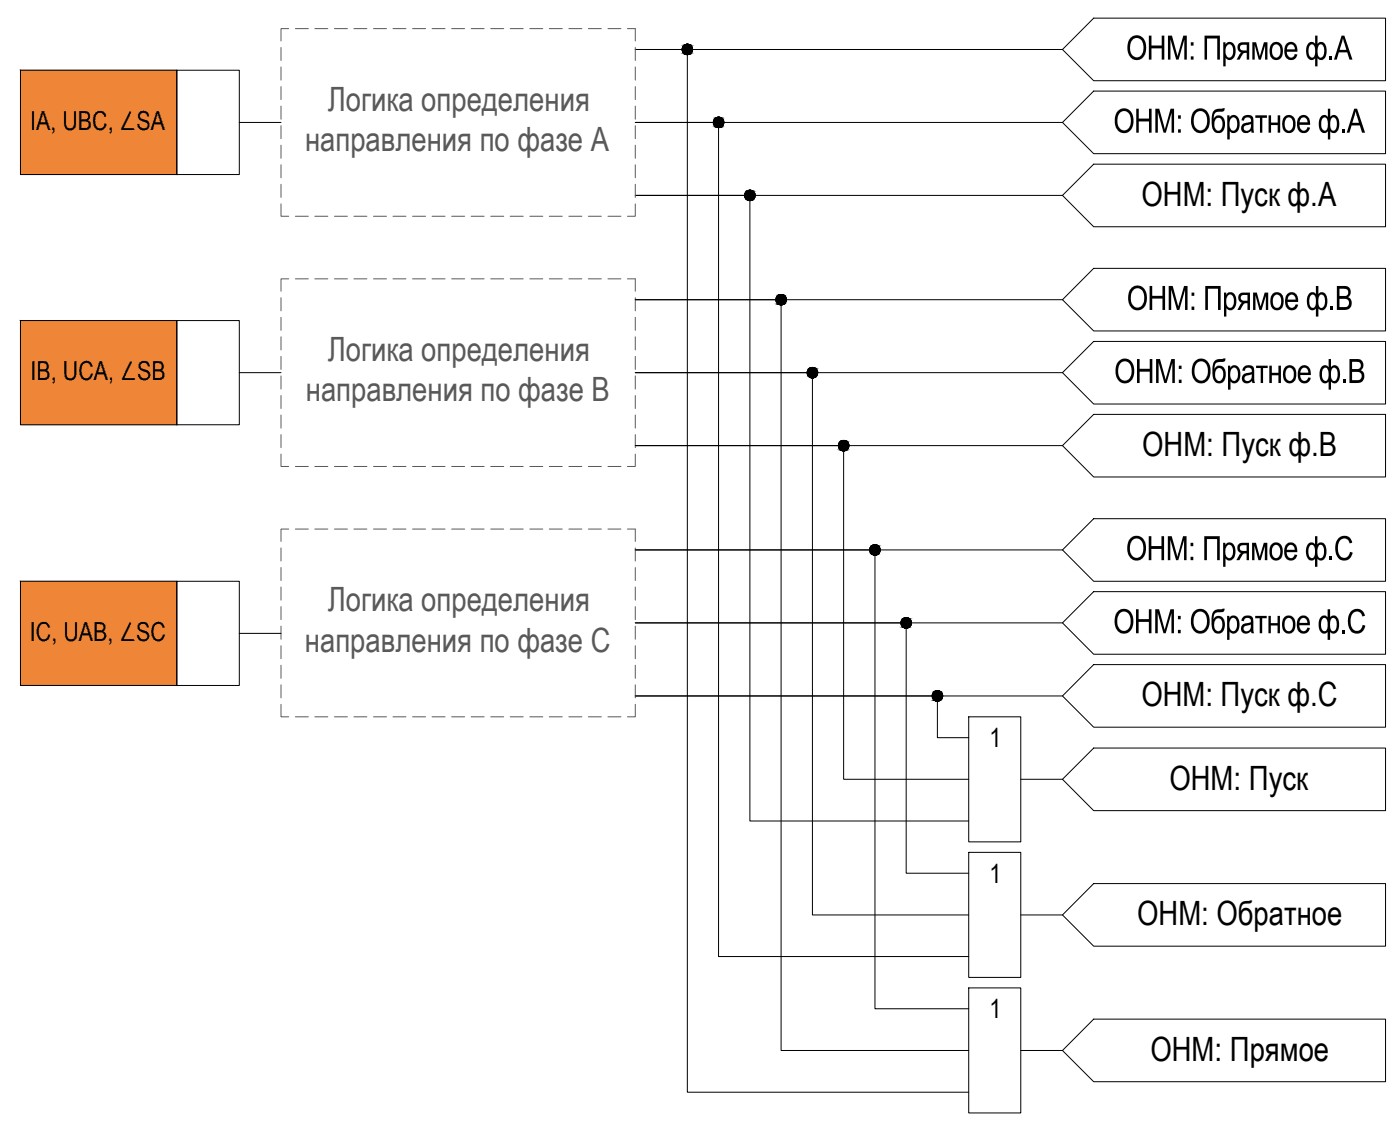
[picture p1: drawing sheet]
<svg xmlns="http://www.w3.org/2000/svg" width="475mm" height="380mm" viewBox="0 0 475 380" stroke-linecap="round" stroke-linejoin="round" font-family="sans-serif">
<!-- layer: 0 -->
<g fill="none" stroke="#000" stroke-width=".34">
<path d="M360.3 16.8h-144.9h17.7v353.3h95.4M370.9 6.1h99v21.3h-99l-10.6-10.6zM6.9 23.8h53v35.3h-53zM59.9 23.8h21.3v35.3h-21.3zM370.9 30.9h99v21.2h-99l-10.6-10.6zM81.2 41.5h14.1M360.3 41.5h-144.9h28.3v282.7h84.8M370.9 55.6h99v21.2h-99l-10.6-10.6zM360.3 66.2h-144.9h38.9v212h74.2M370.9 90.9h99v21.3h-99l-10.6-10.6zM6.9 108.6h53v35.3h-53zM59.9 108.6h21.3v35.3h-21.3z"/>
<path d="M360.3 101.6h-144.9h49.5v254.4h63.6M370.9 115.7h99v21.2h-99l-10.6-10.6zM81.2 126.3h14.1M360.3 126.3h-144.9h60.1v183.8h53M360.3 151h-144.9h70.7v113.1h42.4M370.9 140.4h99v21.2h-99l-10.6-10.6zM370.9 175.8h99v21.2h-99l-10.6-10.6zM6.9 197h53v35.3h-53zM59.9 197h21.3v35.3h-21.3zM360.3 186.4h-144.9h81.3v155.5h31.8M81.2 214.6h14.1M360.3 211.1h-144.9h91.9v84.8h21.2"/>
<path d="M370.9 200.5h99v21.2h-99l-10.6-10.6zM360.3 235.8h-144.9h102.5v14.2h10.6M370.9 225.2h99v21.2h-99l-10.6-10.6zM328.5 242.9h17.7v42.4h-17.7zM370.9 253.5h99v21.2h-99l-10.6-10.6zM346.2 264.1h14.1M328.5 288.8h17.7v42.4h-17.7zM370.9 299.4h99v21.2h-99l-10.6-10.5zM346.2 310.1h14.1M328.5 334.8h17.7v42.4h-17.7zM346.2 356h14.1M370.9 345.4h99v21.2h-99l-10.6-10.6z"/>
<circle cx="233.1" cy="16.8" r="1.76"/>
<circle cx="243.7" cy="41.5" r="1.76"/>
<circle cx="254.3" cy="66.2" r="1.76"/>
<circle cx="264.9" cy="101.5" r="1.76"/>
<circle cx="275.5" cy="126.3" r="1.76"/>
<circle cx="286.1" cy="151" r="1.76"/>
<circle cx="296.7" cy="186.3" r="1.76"/>
<circle cx="307.3" cy="211.1" r="1.76"/>
<circle cx="317.9" cy="235.8" r="1.76"/>
</g>
<g fill="#000">
<path d="M446 12.1h.8v2.8l.7-.6h1l.7 .5 .5 1 .1 2.3-.8 1.8a1.37 1.37 0 0 1-2.2-.2v2.8h-.8v-2.8l-1.1 .6a2.66 2.66 0 0 1-2-3.1l.2-1.4 .6-1.1a1.37 1.37 0 0 1 2.3 .2zM447.3 15.2l-.5 2 .1 1.4 .4 .7a1.25 1.25 0 0 0 1.4-.2 1.25 1.25 0 0 0 .3-1.3l-.1-1.9a1 1 0 0 0-1.6-.7zM444.4 15.2l-.4 .6-.3 1.1 .4 2.1a1.02 1.02 0 0 0 1.3 .4 1.02 1.02 0 0 0 .5-1.2l.1-1.6-.4-1.2-.5-.4z"/>
<path d="M450.3 36.8h.8v2.9l1.1-.7 1.1 .3 .7 1.3 .2 1.6-.3 1.5-.9 1.2-1 .2-.9-.6v2.8h-.8v-2.8l-.2 .2a1.87 1.87 0 0 1-2 0 1.87 1.87 0 0 1-.8-1.9l.2-2.5 .6-1 .8-.3a1.29 1.29 0 0 1 1.4 .7zM451.7 39.9l-.4 .5-.2 1.1v1.6l.6 1.1a1.37 1.37 0 0 0 1.6-1.8l-.2-1.8a.94 .94 0 0 0-1.4-.7zM448.6 40.1l-.5 1.3v1.3l.3 1a1.02 1.02 0 0 0 1.3 .5 1.02 1.02 0 0 0 .6-1.3l-.3-2.5-.6-.6z"/>
<path d="M446.2 96.9h.9v2.8a1.68 1.68 0 0 1 2-.5 1.68 1.68 0 0 1 .9 1.8v2.4l-.8 1.4-1.1 .4-1-.7v2.8h-.9v-2.8a1.66 1.66 0 0 1-1.9 .5 1.66 1.66 0 0 1-1-1.7l-.1-2 .8-1.8a1.43 1.43 0 0 1 2.2 .2zM447.5 100l-.5 1.9 .2 1.5 .3 .7a1.19 1.19 0 0 0 1.4-.1 1.19 1.19 0 0 0 .4-1.3l-.1-2a1 1 0 0 0-1.7-.7zM444.7 100l-.7 1.3 .2 2.2a1.03 1.03 0 0 0 1.3 .8 1.03 1.03 0 0 0 .7-1.3v-1.6l-.3-1.1-.6-.5z"/>
<path d="M450.6 121.7h.8v2.8l.5-.6 1-.1 .7 .5 .6 .8 .2 2.5-.5 1.5-.5 .5a1.38 1.38 0 0 1-2-.3v2.7h-.8v-2.7l-.6 .4a2.06 2.06 0 0 1-2.5-2.4l.2-2.2 .5-.8 .7-.5a1.43 1.43 0 0 1 1.7 .7zM452 124.7l-.4 .5-.2 1.1 .2 2.2a1.04 1.04 0 0 0 1.3 .5 1.04 1.04 0 0 0 .6-1.3l-.1-2.3a.99 .99 0 0 0-1.4-.7zM449 124.7l-.5 .6-.2 .9 .3 2.3a1.03 1.03 0 0 0 1.3 .5 1.03 1.03 0 0 0 .6-1.3v-1.7l-.4-1.1-.4-.3z"/>
<path d="M445.9 181.7h.8v2.8l1-.7 1.1 .3 .8 1.1 .2 1.2-.1 1.9-.9 1.4-1 .3-1.1-.7v2.8h-.8v-2.8a1.66 1.66 0 0 1-1.8 .5 1.66 1.66 0 0 1-1.1-1.7l-.1-2.3 .5-1.2 .5-.5a1.44 1.44 0 0 1 2 .4zM447.3 184.8l-.5 1-.1 1.7 .2 .9 .4 .6a1.55 1.55 0 0 0 1.7-2.1l-.1-1.3a1.02 1.02 0 0 0-1.6-.8zM444.3 184.8l-.6 1.2 .1 2a1.08 1.08 0 0 0 1.3 1.1 1.08 1.08 0 0 0 .8-1.5v-1.7l-.3-.9a.86 .86 0 0 0-1.3-.2z"/>
<path d="M450.2 206.5h.9v2.8a1.68 1.68 0 0 1 1.9-.5 1.68 1.68 0 0 1 1 1.8v2.3l-.8 1.4-1.2 .4-.9-.6v2.7h-.9v-2.7a1.66 1.66 0 0 1-1.9 .4 1.66 1.66 0 0 1-1-1.6v-2.5l.5-1.1 .6-.6a1.36 1.36 0 0 1 1.8 .6zM451.6 209.6l-.5 1.4 .1 2.2a1.03 1.03 0 0 0 1.3 .6 1.03 1.03 0 0 0 .7-1.2l-.1-2.3a1 1 0 0 0-1.5-.7zM448.6 209.6l-.4 .6-.2 1.2 .3 1.8a1.01 1.01 0 0 0 1.3 .6 1.01 1.01 0 0 0 .6-1.3v-1.5l-.3-1.2-.6-.4z"/>
</g>
<g fill="#000" stroke="#000" stroke-width=".34">
<path d="M232.7 18.5h.8zM232.8 15h.5zM243.5 39.8h.4zM243.3 43.2h.8zM253.9 68h.8zM254 64.5h.5zM264.6 99.8h.5zM264.5 103.3h.8zM275.1 128h.8zM275.3 124.6h.4zM285.7 152.7h.8zM285.8 149.3h.5z"/>
<path d="M296.3 188.1h.8zM296.5 184.6h.4zM306.9 212.8h.8zM307 209.3h.5zM317.5 237.5h.8zM317.6 234.1h.5z"/>
<path d="M232.7 18.5h.6zM232.8 18.5h.5z"/>
<path d="M232.8 15h.7zM232.7 15h.8z"/>
<path d="M232.7 15l.9 .1zM232.5 15.1h1.1z"/>
<path d="M232.5 15.1l1.3 .1zM232.4 15.2h1.4z"/>
<path d="M232.5 18.4h1.1zM232.5 18.4l1 .1z"/>
<path d="M232.4 15.2h1.6zM232.2 15.2h1.8z"/>
<path d="M232.4 18.3h1.4zM232.4 18.3l1.2 .1z"/>
<path d="M232.2 15.2l1.9 .1zM232.2 15.2l1.9 .1h-2z"/>
<path d="M232.2 18.3h1.8zM232.2 18.3h1.6z"/>
<path d="M232.1 15.3l2.1 .1zM231.9 15.4h2.3z"/>
<path d="M232.1 18.2h2zM232.1 18.2l1.9 .1z"/>
<path d="M231.9 15.4l2.5 .1zM231.9 15.4l2.5 .1h-2.6z"/>
<path d="M231.9 18.1h2.3zM231.9 18.1l2.2 .1z"/>
<path d="M231.8 15.5l2.7 .2zM231.8 15.5l2.7 .2h-2.8z"/>
<path d="M231.8 18h2.6zM231.8 18l2.4 .1z"/>
<path d="M231.7 15.7l2.9 .1zM231.7 15.7l2.9 .1z"/>
<path d="M231.7 17.8h2.8zM231.7 17.8l2.7 .2z"/>
<path d="M231.6 15.8l3.1 .1zM231.6 15.8l3.1 .1z"/>
<path d="M231.6 17.7h3zM231.6 17.7l2.9 .1z"/>
<path d="M231.5 15.9l3.2 .2zM231.5 15.9l3.2 .2h-3.2z"/>
<path d="M231.5 17.6h3.2zM231.5 17.6l3.1 .1z"/>
<path d="M231.5 16.1l3.3 .2zM231.5 16.1l3.3 .2h-3.4z"/>
<path d="M231.5 17.4h3.2zM231.5 17.4l3.2 .2z"/>
<path d="M231.4 16.3l3.4 .1zM231.4 16.3l3.4 .1h-3.4z"/>
<path d="M231.4 17.2h3.4zM231.4 17.2l3.3 .2z"/>
<path d="M231.4 16.4l3.4 .2zM231.4 16.4l3.4 .2z"/>
<path d="M231.4 16.6l3.5 .2zM231.4 16.6l3.5 .2z"/>
<path d="M231.4 16.9l3.4 .2zM231.4 16.9l3.4 .2z"/>
<path d="M231.4 17.1h3.4zM231.4 17.1l3.4 .1z"/>
<path d="M231.4 16.8h3.5zM231.4 16.8l3.4 .1z"/>
<path d="M243.5 39.8h.6zM243.3 39.8h.8z"/>
<path d="M243.3 39.8h1zM243.1 39.8h1.2z"/>
<path d="M243.1 39.8l1.3 .1zM243 39.9h1.4z"/>
<path d="M243 39.9l1.6 .1zM242.8 40h1.8z"/>
<path d="M242.8 40l1.9 .1zM242.7 40.1h2z"/>
<path d="M243.3 43.2h.6zM243.5 43.2h.4z"/>
<path d="M243.1 43.1h1.2zM243.1 43.1l1 .1z"/>
<path d="M243 43.1h1.4zM243 43.1h1.3z"/>
<path d="M242.8 43h1.8zM242.8 43l1.6 .1z"/>
<path d="M242.7 40.1h2.2zM242.5 40.1h2.4z"/>
<path d="M242.7 42.9h2zM242.7 42.9l1.9 .1z"/>
<path d="M242.5 40.1l2.5 .2zM242.5 40.1l2.5 .2z"/>
<path d="M242.5 42.8h2.4zM242.5 42.8l2.2 .1z"/>
<path d="M242.4 40.3l2.7 .1zM242.4 40.3l2.7 .1h-2.8z"/>
<path d="M242.4 42.7h2.6zM242.4 42.7l2.5 .1z"/>
<path d="M242.3 40.4l2.9 .1zM242.3 40.4l2.9 .1z"/>
<path d="M242.3 42.6h2.8zM242.3 42.6l2.7 .1z"/>
<path d="M242.2 40.5l3 .2zM242.2 40.5l3 .2h-3.1z"/>
<path d="M242.2 42.4h3zM242.2 42.4l2.9 .2z"/>
<path d="M242.1 40.7l3.2 .1zM242.1 40.7l3.2 .1z"/>
<path d="M242.1 42.3h3.1zM242.1 42.3l3.1 .1z"/>
<path d="M242.1 40.8l3.3 .2zM242.1 40.8l3.3 .2h-3.4z"/>
<path d="M242.1 42.1h3.2zM242.1 42.1l3.1 .2z"/>
<path d="M242 41l3.4 .2zM242 41l3.4 .2z"/>
<path d="M242 42h3.4zM242 42l3.3 .1z"/>
<path d="M242 41.2l3.4 .1zM242 41.2l3.4 .1h-3.5z"/>
<path d="M242 41.8h3.4zM242 41.8l3.4 .2z"/>
<path d="M241.9 41.3l3.5 .2zM241.9 41.3l3.5 .2z"/>
<path d="M241.9 41.5l3.5 .2zM241.9 41.5l3.5 .2z"/>
<path d="M241.9 41.7h3.5zM241.9 41.7l3.5 .1z"/>
<path d="M253.9 68h.6zM254 68h.5z"/>
<path d="M254 64.5h.7zM253.9 64.5h.8z"/>
<path d="M253.9 64.5l.9 .1zM253.7 64.6h1.1z"/>
<path d="M253.7 64.6h1.3zM253.6 64.6h1.4z"/>
<path d="M253.7 67.9h1.1zM253.7 67.9l1 .1z"/>
<path d="M253.6 64.6l1.5 .1zM253.4 64.7h1.7z"/>
<path d="M253.6 67.8h1.4zM253.6 67.8l1.2 .1z"/>
<path d="M253.4 64.7l1.9 .1zM253.3 64.8h2z"/>
<path d="M253.4 67.7h1.7zM253.4 67.7l1.6 .1z"/>
<path d="M253.3 64.8l2.1 .1zM253.3 64.8l2.1 .1h-2.2z"/>
<path d="M253.3 67.7h2zM253.3 67.7h1.8z"/>
<path d="M253.2 64.9l2.4 .1zM253 65h2.6z"/>
<path d="M253.2 67.6h2.2zM253.2 67.6l2.1 .1z"/>
<path d="M253 65l2.7 .1zM253 65l2.7 .1h-2.8z"/>
<path d="M253 67.4h2.6zM253 67.4l2.4 .2z"/>
<path d="M252.9 65.1l2.9 .2zM252.9 65.1l2.9 .2h-3z"/>
<path d="M252.9 67.3h2.8zM252.9 67.3l2.7 .1z"/>
<path d="M252.8 65.3l3.1 .1zM252.8 65.3l3.1 .1z"/>
<path d="M252.8 67.2h3zM252.8 67.2l2.9 .1z"/>
<path d="M252.7 65.4l3.2 .2zM252.7 65.4l3.2 .2h-3.3z"/>
<path d="M252.7 67h3.2zM252.7 67l3.1 .2z"/>
<path d="M252.6 65.6l3.4 .1zM252.6 65.6l3.4 .1z"/>
<path d="M252.6 66.9h3.3zM252.6 66.9l3.3 .1z"/>
<path d="M252.6 65.7l3.4 .2zM252.6 65.7l3.4 .2h-3.4z"/>
<path d="M252.6 66.7h3.4zM252.6 66.7l3.3 .2z"/>
<path d="M252.6 65.9l3.4 .1zM252.6 65.9l3.4 .1h-3.5z"/>
<path d="M252.5 66l3.6 .2zM252.5 66l3.6 .2z"/>
<path d="M252.5 66.4l3.5 .2zM252.5 66.4l3.5 .2z"/>
<path d="M252.6 66.6h3.4zM252.6 66.6l3.4 .1z"/>
<path d="M252.5 66.2h3.6zM252.5 66.2l3.5 .2z"/>
<path d="M264.6 99.8h.7zM264.5 99.8h.8z"/>
<path d="M264.5 99.8l.9 .1zM264.3 99.9h1.1z"/>
<path d="M264.3 99.9l1.3 .1zM264.2 100h1.4z"/>
<path d="M264.2 100h1.6zM264 100h1.8z"/>
<path d="M264.5 103.3h.6zM264.6 103.3h.5z"/>
<path d="M264.3 103.2h1.1zM264.3 103.2l1 .1z"/>
<path d="M264.2 103.2h1.4zM264.2 103.2h1.2z"/>
<path d="M264 100l1.9 .1zM263.9 100.1h2z"/>
<path d="M264 103.1h1.8zM264 103.1l1.6 .1z"/>
<path d="M263.9 100.1l2.1 .1zM263.7 100.2h2.3z"/>
<path d="M263.9 103h2zM263.9 103l1.9 .1z"/>
<path d="M263.7 100.2l2.5 .1zM263.7 100.2l2.5 .1h-2.6z"/>
<path d="M263.7 102.9h2.3zM263.7 102.9l2.2 .1z"/>
<path d="M263.6 100.3l2.7 .2zM263.6 100.3l2.7 .2z"/>
<path d="M263.6 102.8h2.6zM263.6 102.8l2.4 .1z"/>
<path d="M263.5 100.5l2.9 .1zM263.5 100.5l2.9 .1h-3z"/>
<path d="M263.5 102.7h2.8zM263.5 102.7l2.7 .1z"/>
<path d="M263.4 100.6l3 .2zM263.4 100.6l3 .2h-3.1z"/>
<path d="M263.4 102.5h3zM263.4 102.5l2.9 .2z"/>
<path d="M263.3 100.8l3.2 .1zM263.3 100.8l3.2 .1z"/>
<path d="M263.3 102.4h3.1zM263.3 102.4l3.1 .1z"/>
<path d="M263.3 100.9l3.3 .2zM263.3 100.9l3.3 .2h-3.4z"/>
<path d="M263.3 102.2h3.2zM263.3 102.2l3.1 .2z"/>
<path d="M263.2 101.1l3.4 .1zM263.2 101.1l3.4 .1z"/>
<path d="M263.2 102.1h3.4zM263.2 102.1l3.3 .1z"/>
<path d="M263.2 101.2l3.5 .2zM263.2 101.2l3.5 .2h-3.6z"/>
<path d="M263.2 101.9h3.4zM263.2 101.9l3.4 .2z"/>
<path d="M263.1 101.4l3.6 .2zM263.1 101.4l3.6 .2z"/>
<path d="M263.1 101.6l3.6 .1zM263.1 101.6l3.6 .1z"/>
<path d="M263.1 101.7h3.6zM263.1 101.7l3.5 .2z"/>
<path d="M275.1 128h.6zM275.3 128h.4z"/>
<path d="M275.3 124.6h.6zM275.1 124.6h.8z"/>
<path d="M275.1 124.6h1zM274.9 124.6h1.2z"/>
<path d="M274.9 124.6l1.3 .1zM274.8 124.7h1.4z"/>
<path d="M274.9 128h1.2zM274.9 128h1z"/>
<path d="M274.8 124.7l1.6 .1zM274.6 124.8h1.8z"/>
<path d="M274.8 127.9h1.4zM274.8 127.9l1.3 .1z"/>
<path d="M274.6 124.8l1.9 .1zM274.5 124.9h2z"/>
<path d="M274.6 127.8h1.8zM274.6 127.8l1.6 .1z"/>
<path d="M274.5 124.9l2.1 .1zM274.3 125h2.3z"/>
<path d="M274.5 127.7h2zM274.5 127.7l1.9 .1z"/>
<path d="M274.3 125l2.5 .1zM274.3 125l2.5 .1z"/>
<path d="M274.3 127.6h2.3zM274.3 127.6l2.2 .1z"/>
<path d="M274.2 125.1l2.7 .1zM274.2 125.1l2.7 .1h-2.8z"/>
<path d="M274.2 127.5h2.6zM274.2 127.5l2.4 .1z"/>
<path d="M274.1 125.2l2.9 .2zM274.1 125.2l2.9 .2h-3z"/>
<path d="M274.1 127.4h2.8zM274.1 127.4l2.7 .1z"/>
<path d="M274 125.4l3.1 .1zM274 125.4l3.1 .1z"/>
<path d="M274 127.3h3zM274 127.3l2.9 .1z"/>
<path d="M273.9 125.5l3.2 .2zM273.9 125.5l3.2 .2h-3.2z"/>
<path d="M273.9 127.1h3.2zM273.9 127.1l3.1 .2z"/>
<path d="M273.9 125.7l3.3 .1zM273.9 125.7l3.3 .1z"/>
<path d="M273.9 127h3.2zM273.9 127l3.2 .1z"/>
<path d="M273.8 125.8l3.4 .2zM273.8 125.8l3.4 .2h-3.4z"/>
<path d="M273.8 126.8h3.4zM273.8 126.8l3.3 .2z"/>
<path d="M273.8 126l3.4 .1zM273.8 126l3.4 .1h-3.5z"/>
<path d="M273.7 126.1l3.5 .2zM273.7 126.1l3.5 .2z"/>
<path d="M273.7 126.3l3.5 .2zM273.7 126.3l3.5 .2z"/>
<path d="M273.7 126.5l3.5 .1zM273.7 126.5l3.5 .1z"/>
<path d="M273.8 126.6h3.4zM273.8 126.6l3.4 .2z"/>
<path d="M285.7 152.7l.6 .1zM285.8 152.8h.5z"/>
<path d="M285.8 149.3h.7zM285.7 149.3h.8z"/>
<path d="M285.7 149.3l.9 .1zM285.5 149.4h1.1z"/>
<path d="M285.5 149.4h1.3zM285.4 149.4h1.4z"/>
<path d="M285.5 152.7h1.1zM285.5 152.7h1z"/>
<path d="M285.4 149.4l1.6 .1zM285.2 149.5h1.8z"/>
<path d="M285.4 152.6h1.4zM285.4 152.6l1.2 .1z"/>
<path d="M285.2 149.5l1.9 .1zM285.1 149.6h2z"/>
<path d="M285.2 152.6h1.8zM285.2 152.6h1.6z"/>
<path d="M285.1 149.6l2.1 .1zM285.1 149.6l2.1 .1h-2.3z"/>
<path d="M285.1 152.5h2zM285.1 152.5l1.9 .1z"/>
<path d="M284.9 149.7l2.5 .1zM284.9 149.7l2.5 .1h-2.6z"/>
<path d="M284.9 152.4h2.3zM284.9 152.4l2.2 .1z"/>
<path d="M284.8 149.8l2.7 .2zM284.8 149.8l2.7 .2h-2.8z"/>
<path d="M284.8 152.2h2.6zM284.8 152.2l2.4 .2z"/>
<path d="M284.7 150l2.9 .1zM284.7 150l2.9 .1z"/>
<path d="M284.7 152.1h2.8zM284.7 152.1l2.7 .1z"/>
<path d="M284.6 150.1l3.1 .1zM284.6 150.1l3.1 .1z"/>
<path d="M284.6 152h3zM284.6 152l2.9 .1z"/>
<path d="M284.5 150.2l3.2 .2zM284.5 150.2l3.2 .2h-3.2z"/>
<path d="M284.5 151.9h3.2zM284.5 151.9l3.1 .1z"/>
<path d="M284.5 150.4l3.3 .1zM284.5 150.4l3.3 .1h-3.4z"/>
<path d="M284.5 151.7h3.2zM284.5 151.7l3.2 .2z"/>
<path d="M284.4 150.5l3.4 .2zM284.4 150.5l3.4 .2z"/>
<path d="M284.4 151.5h3.4zM284.4 151.5l3.3 .2z"/>
<path d="M284.4 150.7l3.5 .1zM284.4 150.7l3.5 .1z"/>
<path d="M284.4 151.4h3.4zM284.4 151.4l3.4 .1z"/>
<path d="M284.4 150.8l3.5 .2zM284.4 150.8l3.5 .2z"/>
<path d="M284.4 151l3.5 .2zM284.4 151l3.5 .2z"/>
<path d="M284.4 151.2h3.5zM284.4 151.2l3.4 .2z"/>
<path d="M296.3 188.1h.6zM296.5 188.1h.4z"/>
<path d="M296.5 184.6l.6 .1zM296.3 184.7h.8z"/>
<path d="M296.3 184.7h1zM296.1 184.7h1.2z"/>
<path d="M296.1 184.7l1.3 .1zM296 184.8h1.4z"/>
<path d="M296.1 188.1h1.2zM296.1 188.1h1z"/>
<path d="M296 184.8h1.6zM295.8 184.8h1.8z"/>
<path d="M296 188h1.4zM296 188l1.3 .1z"/>
<path d="M295.8 184.8l1.9 .1zM295.7 184.9h2z"/>
<path d="M295.8 187.9h1.8zM295.8 187.9l1.6 .1z"/>
<path d="M295.7 184.9l2.2 .1zM295.5 185h2.4z"/>
<path d="M295.7 187.8h2zM295.7 187.8l1.9 .1z"/>
<path d="M295.5 185l2.5 .1zM295.5 185l2.5 .1z"/>
<path d="M295.5 187.7h2.4zM295.5 187.7l2.2 .1z"/>
<path d="M295.4 185.1l2.7 .2zM295.3 185.3h2.8z"/>
<path d="M295.4 187.6h2.6zM295.4 187.6l2.5 .1z"/>
<path d="M295.3 185.3l2.9 .1zM295.3 185.3l2.9 .1h-3z"/>
<path d="M295.3 187.5h2.8zM295.3 187.5l2.7 .1z"/>
<path d="M295.2 185.4l3 .2zM295.2 185.4l3 .2h-3.1z"/>
<path d="M295.2 187.3h3zM295.2 187.3l2.9 .2z"/>
<path d="M295.1 185.6l3.2 .1zM295.1 185.6l3.2 .1h-3.2z"/>
<path d="M295.1 187.2h3.1zM295.1 187.2l3.1 .1z"/>
<path d="M295.1 185.7l3.3 .2zM295.1 185.7l3.3 .2z"/>
<path d="M295.1 187h3.2zM295.1 187l3.1 .2z"/>
<path d="M295 185.9l3.5 .1zM295 185.9l3.5 .1h-3.5z"/>
<path d="M295 186.9h3.4zM295 186.9l3.3 .1z"/>
<path d="M295 186l3.5 .2zM295 186l3.5 .2h-3.6z"/>
<path d="M294.9 186.2l3.6 .2zM294.9 186.2l3.6 .2z"/>
<path d="M294.9 186.4l3.6 .1zM294.9 186.4l3.6 .1z"/>
<path d="M294.9 186.5l3.6 .2zM294.9 186.5l3.6 .2z"/>
<path d="M295 186.7h3.5zM295 186.7l3.4 .2z"/>
<path d="M306.9 212.8l.6 .1zM307 212.9h.5z"/>
<path d="M307 209.3l.7 .1zM306.9 209.4h.8z"/>
<path d="M306.9 209.4h.9zM306.7 209.4h1.1z"/>
<path d="M306.7 209.4l1.3 .1zM306.6 209.5h1.4z"/>
<path d="M306.7 212.8h1.1zM306.7 212.8h1z"/>
<path d="M306.6 209.5l1.5 .1zM306.4 209.6h1.7z"/>
<path d="M306.6 212.7h1.4zM306.6 212.7l1.2 .1z"/>
<path d="M306.4 209.6h1.9zM306.3 209.6h2z"/>
<path d="M306.4 212.6h1.7zM306.4 212.6l1.6 .1z"/>
<path d="M306.3 209.6l2.1 .2zM306.3 209.6l2.1 .2h-2.2z"/>
<path d="M306.3 212.5h2zM306.3 212.5l1.8 .1z"/>
<path d="M306.2 209.8l2.4 .1zM306.2 209.8l2.4 .1h-2.6z"/>
<path d="M306.2 212.4h2.2zM306.2 212.4l2.1 .1z"/>
<path d="M306 209.9l2.7 .1zM306 209.9l2.7 .1h-2.8z"/>
<path d="M306 212.3h2.6zM306 212.3l2.4 .1z"/>
<path d="M305.9 210l2.9 .2zM305.9 210l2.9 .2z"/>
<path d="M305.9 212.2h2.8zM305.9 212.2l2.7 .1z"/>
<path d="M305.8 210.2l3.1 .1zM305.8 210.2l3.1 .1z"/>
<path d="M305.8 212.1h3zM305.8 212.1l2.9 .1z"/>
<path d="M305.7 210.3l3.2 .1zM305.7 210.3l3.2 .1h-3.3z"/>
<path d="M305.7 211.9h3.2zM305.7 211.9l3.1 .2z"/>
<path d="M305.6 210.4l3.4 .2zM305.6 210.4l3.4 .2h-3.4z"/>
<path d="M305.6 211.8h3.3zM305.6 211.8l3.3 .1z"/>
<path d="M305.6 210.6l3.4 .1zM305.6 210.6l3.4 .1z"/>
<path d="M305.6 211.6h3.4zM305.6 211.6l3.3 .2z"/>
<path d="M305.6 210.7l3.4 .2zM305.6 210.7l3.4 .2h-3.5z"/>
<path d="M305.5 210.9l3.6 .2zM305.5 210.9l3.6 .2z"/>
<path d="M305.5 211.3l3.5 .1zM305.5 211.3l3.5 .1z"/>
<path d="M305.6 211.4h3.4zM305.6 211.4l3.4 .2z"/>
<path d="M305.5 211.1h3.6zM305.5 211.1l3.5 .2z"/>
<path d="M317.5 237.5l.6 .1zM317.6 237.6h.5z"/>
<path d="M317.6 234.1h.7zM317.5 234.1h.8z"/>
<path d="M317.5 234.1l.9 .1zM317.3 234.2h1.1z"/>
<path d="M317.3 234.2h1.3zM317.2 234.2h1.4z"/>
<path d="M317.3 237.5h1.1zM317.3 237.5h1z"/>
<path d="M317.2 234.2l1.6 .1zM317 234.3h1.8z"/>
<path d="M317.2 237.5h1.4zM317.2 237.5h1.2z"/>
<path d="M317 234.3l1.9 .1zM316.9 234.4h2z"/>
<path d="M317 237.4h1.8zM317 237.4l1.6 .1z"/>
<path d="M316.9 234.4l2.1 .1zM316.7 234.5h2.3z"/>
<path d="M316.9 237.3h2zM316.9 237.3l1.9 .1z"/>
<path d="M316.7 234.5l2.5 .1zM316.7 234.5l2.5 .1h-2.6z"/>
<path d="M316.7 237.2h2.3zM316.7 237.2l2.2 .1z"/>
<path d="M316.6 234.6l2.7 .1zM316.6 234.6l2.7 .1z"/>
<path d="M316.6 237h2.6zM316.6 237l2.4 .2z"/>
<path d="M316.5 234.7l2.9 .2zM316.5 234.7l2.9 .2h-3z"/>
<path d="M316.5 236.9h2.8zM316.5 236.9l2.7 .1z"/>
<path d="M316.4 234.9l3 .1zM316.4 234.9l3 .1h-3.1z"/>
<path d="M316.4 236.8h3zM316.4 236.8l2.9 .1z"/>
<path d="M316.3 235l3.2 .2zM316.3 235l3.2 .2z"/>
<path d="M316.3 236.7h3.1zM316.3 236.7l3.1 .1z"/>
<path d="M316.3 235.2l3.3 .1zM316.3 235.2l3.3 .1h-3.4z"/>
<path d="M316.3 236.5h3.2zM316.3 236.5l3.1 .2z"/>
<path d="M316.2 235.3l3.4 .2zM316.2 235.3l3.4 .2z"/>
<path d="M316.2 236.3h3.4zM316.2 236.3l3.3 .2z"/>
<path d="M316.2 235.5l3.5 .2zM316.2 235.5l3.5 .2h-3.6z"/>
<path d="M316.2 236.2h3.4zM316.2 236.2l3.4 .1z"/>
<path d="M316.1 235.7l3.6 .1zM316.1 235.7l3.6 .1z"/>
<path d="M316.1 235.8l3.6 .2zM316.1 235.8l3.6 .2z"/>
<path d="M316.1 236h3.6zM316.1 236l3.5 .2z"/>
</g>
<g fill="none" stroke="#58595b" stroke-width=".34">
<path d="M95.3 16.1v4.4M97.9 9.7h-2.6v4.2M100.2 9.7h4.4M106.8 9.7h4.4M113.4 9.7h4.4M120 9.7h4.4M126.7 9.7h4.4M133.3 9.7h4.4M139.9 9.7h4.4M146.5 9.7h4.4M153.2 9.7h4.4M159.8 9.7h4.4"/>
<path d="M166.4 9.7h4.4M173 9.7h4.4M179.7 9.7h4.4M186.3 9.7h4.4M192.9 9.7h4.4M199.5 9.7h4.4M206.2 9.7h4.4M212.8 9.7h2.6v4.2M215.4 16.1v4.4M95.3 22.7v4.4M95.3 29.3v4.4M95.3 36v4.4"/>
<path d="M215.4 22.7v4.4M215.4 29.3v4.4M215.4 36v4.4M95.3 42.6v4.4M95.3 49.2v4.4M95.3 55.8v4.4M215.4 42.6v4.4M215.4 49.2v4.4M215.4 55.8v4.4M95.3 69.1v4.2h2.6M95.3 62.5v4.4M100.2 73.3h4.4"/>
<path d="M106.8 73.3h4.4M113.4 73.3h4.4M120 73.3h4.4M126.7 73.3h4.4M133.3 73.3h4.4M139.9 73.3h4.4M146.5 73.3h4.4M153.2 73.3h4.4M159.8 73.3h4.4M166.4 73.3h4.4M173 73.3h4.4M179.7 73.3h4.4"/>
<path d="M186.3 73.3h4.4M192.9 73.3h4.4M199.5 73.3h4.4M206.2 73.3h4.4M215.4 69.1v4.2h-2.6M215.4 62.5v4.4M97.9 94.5h-2.6v4.2M100.2 94.5h4.4M106.8 94.5h4.4M113.4 94.5h4.4M120 94.5h4.4M126.7 94.5h4.4"/>
<path d="M133.3 94.5h4.4M139.9 94.5h4.4M146.5 94.5h4.4M153.2 94.5h4.4M159.8 94.5h4.4M166.4 94.5h4.4M173 94.5h4.4M179.7 94.5h4.4M186.3 94.5h4.4M192.9 94.5h4.4M199.5 94.5h4.4M206.2 94.5h4.4"/>
<path d="M212.8 94.5h2.6v4.2M95.3 100.9v4.4M95.3 107.5v4.4M95.3 114.1v4.5M215.4 100.9v4.4M215.4 107.5v4.4M215.4 114.1v4.5M95.3 120.8v4.4M95.3 127.4v4.4M95.3 134v4.4M215.4 120.8v4.4M215.4 127.4v4.4"/>
<path d="M215.4 134v4.4M95.3 153.9v4.2h2.6M95.3 140.6v4.5M95.3 147.3v4.4M100.2 158.1h4.4M106.8 158.1h4.4M113.4 158.1h4.4M120 158.1h4.4M126.7 158.1h4.4M133.3 158.1h4.4M139.9 158.1h4.4M146.5 158.1h4.4"/>
<path d="M153.2 158.1h4.4M159.8 158.1h4.4M166.4 158.1h4.4M173 158.1h4.4M179.7 158.1h4.4M186.3 158.1h4.4M192.9 158.1h4.4M199.5 158.1h4.4M206.2 158.1h4.4M215.4 153.9v4.2h-2.6M215.4 140.6v4.5M215.4 147.3v4.4"/>
<path d="M97.9 179.3h-2.6v4.2M100.2 179.3h4.4M106.8 179.3h4.4M113.4 179.3h4.4M120 179.3h4.4M126.7 179.3h4.4M133.3 179.3h4.4M139.9 179.3h4.4M146.5 179.3h4.4M153.2 179.3h4.4M159.8 179.3h4.4M166.4 179.3h4.4"/>
<path d="M173 179.3h4.4M179.7 179.3h4.4M186.3 179.3h4.4M192.9 179.3h4.4M199.5 179.3h4.4M206.2 179.3h4.4M212.8 179.3h2.6v4.2M95.3 185.7v4.4M95.3 192.3v4.4M95.3 198.9v4.5M215.4 185.7v4.4M215.4 192.3v4.4"/>
<path d="M215.4 198.9v4.5M95.3 205.6v4.4M95.3 212.2v4.4M95.3 218.8v4.4M215.4 205.6v4.4M215.4 212.2v4.4M215.4 218.8v4.4M95.3 238.7v4.2h2.6M95.3 225.4v4.5M95.3 232.1v4.4M215.4 238.7v4.2h-2.6M215.4 225.4v4.5"/>
<path d="M215.4 232.1v4.4M100.2 242.9h4.4M106.8 242.9h4.4M113.4 242.9h4.4M120 242.9h4.4M126.7 242.9h4.4M133.3 242.9h4.4M139.9 242.9h4.4M146.5 242.9h4.4M153.2 242.9h4.4M159.8 242.9h4.4M166.4 242.9h4.4"/>
<path d="M173 242.9h4.4M179.7 242.9h4.4M186.3 242.9h4.4M192.9 242.9h4.4M199.5 242.9h4.4M206.2 242.9h4.4"/>
</g>
<g fill="#ef8637" stroke="#ef8637" stroke-width=".34">
<path d="M6.9 108.6l53 35.3v-35.3zM6.9 108.6l53 35.3h-53z"/>
<path d="M6.9 197l53 35.3v-35.3zM6.9 197l53 35.3h-53z"/>
<path d="M6.9 23.8l53 35.3v-35.3zM6.9 23.8l53 35.3h-53z"/>
</g>
<g font-size="11.4">
<text x="381.8" y="20.2">ОНМ: Прямое ф</text>
<text x="450" y="20.2">.А</text>
<text x="377.5" y="45">ОНМ: Обратное ф</text>
<text x="454.3" y="45">.А</text>
<text x="387.1" y="69.7">ОНМ: Пуск ф.А</text>
<text x="382.1" y="105">ОНМ: Прямое ф</text>
<text x="450.3" y="105">.В</text>
<text x="377.8" y="129.8">ОНМ: Обратное ф</text>
<text x="454.6" y="129.8">.В</text>
<text x="387.4" y="154.5">ОНМ: Пуск ф.В</text>
<text x="381.8" y="189.8">ОНМ: Прямое ф</text>
<text x="450" y="189.8">.С</text>
<text x="377.5" y="214.6">ОНМ: Обратное ф</text>
<text x="454.3" y="214.6">.С</text>
<text x="387.1" y="239.3">ОНМ: Пуск ф.С</text>
<text x="396.6" y="267.6">ОНМ: Пуск</text>
<text x="385.7" y="313.5">ОНМ: Обратное</text>
<text x="390.1" y="359.5">ОНМ: Прямое</text>
</g>
<g font-size="11.4" fill="#58595b">
<text x="111.2" y="37.6">Логика определения</text>
<text x="103.5" y="51.2">направления по фазе А</text>
<text x="111.2" y="122.4">Логика определения</text>
<text x="103.7" y="136">направления по фазе В</text>
<text x="111.2" y="207.2">Логика определения</text>
<text x="103.4" y="220.9">направления по фазе C</text>
</g>
<g font-size="8.9">
<text x="10.2" y="44.1">IA, UBC, ∠SA</text>
<text x="10.4" y="128.9">IВ, UCA, ∠SB</text>
<text x="10.2" y="217.2">IC, UAB, ∠SC</text>
<text x="335.6" y="253.2">1</text>
<text x="335.6" y="299.1">1</text>
<text x="335.6" y="345">1</text>
</g>
</svg>
